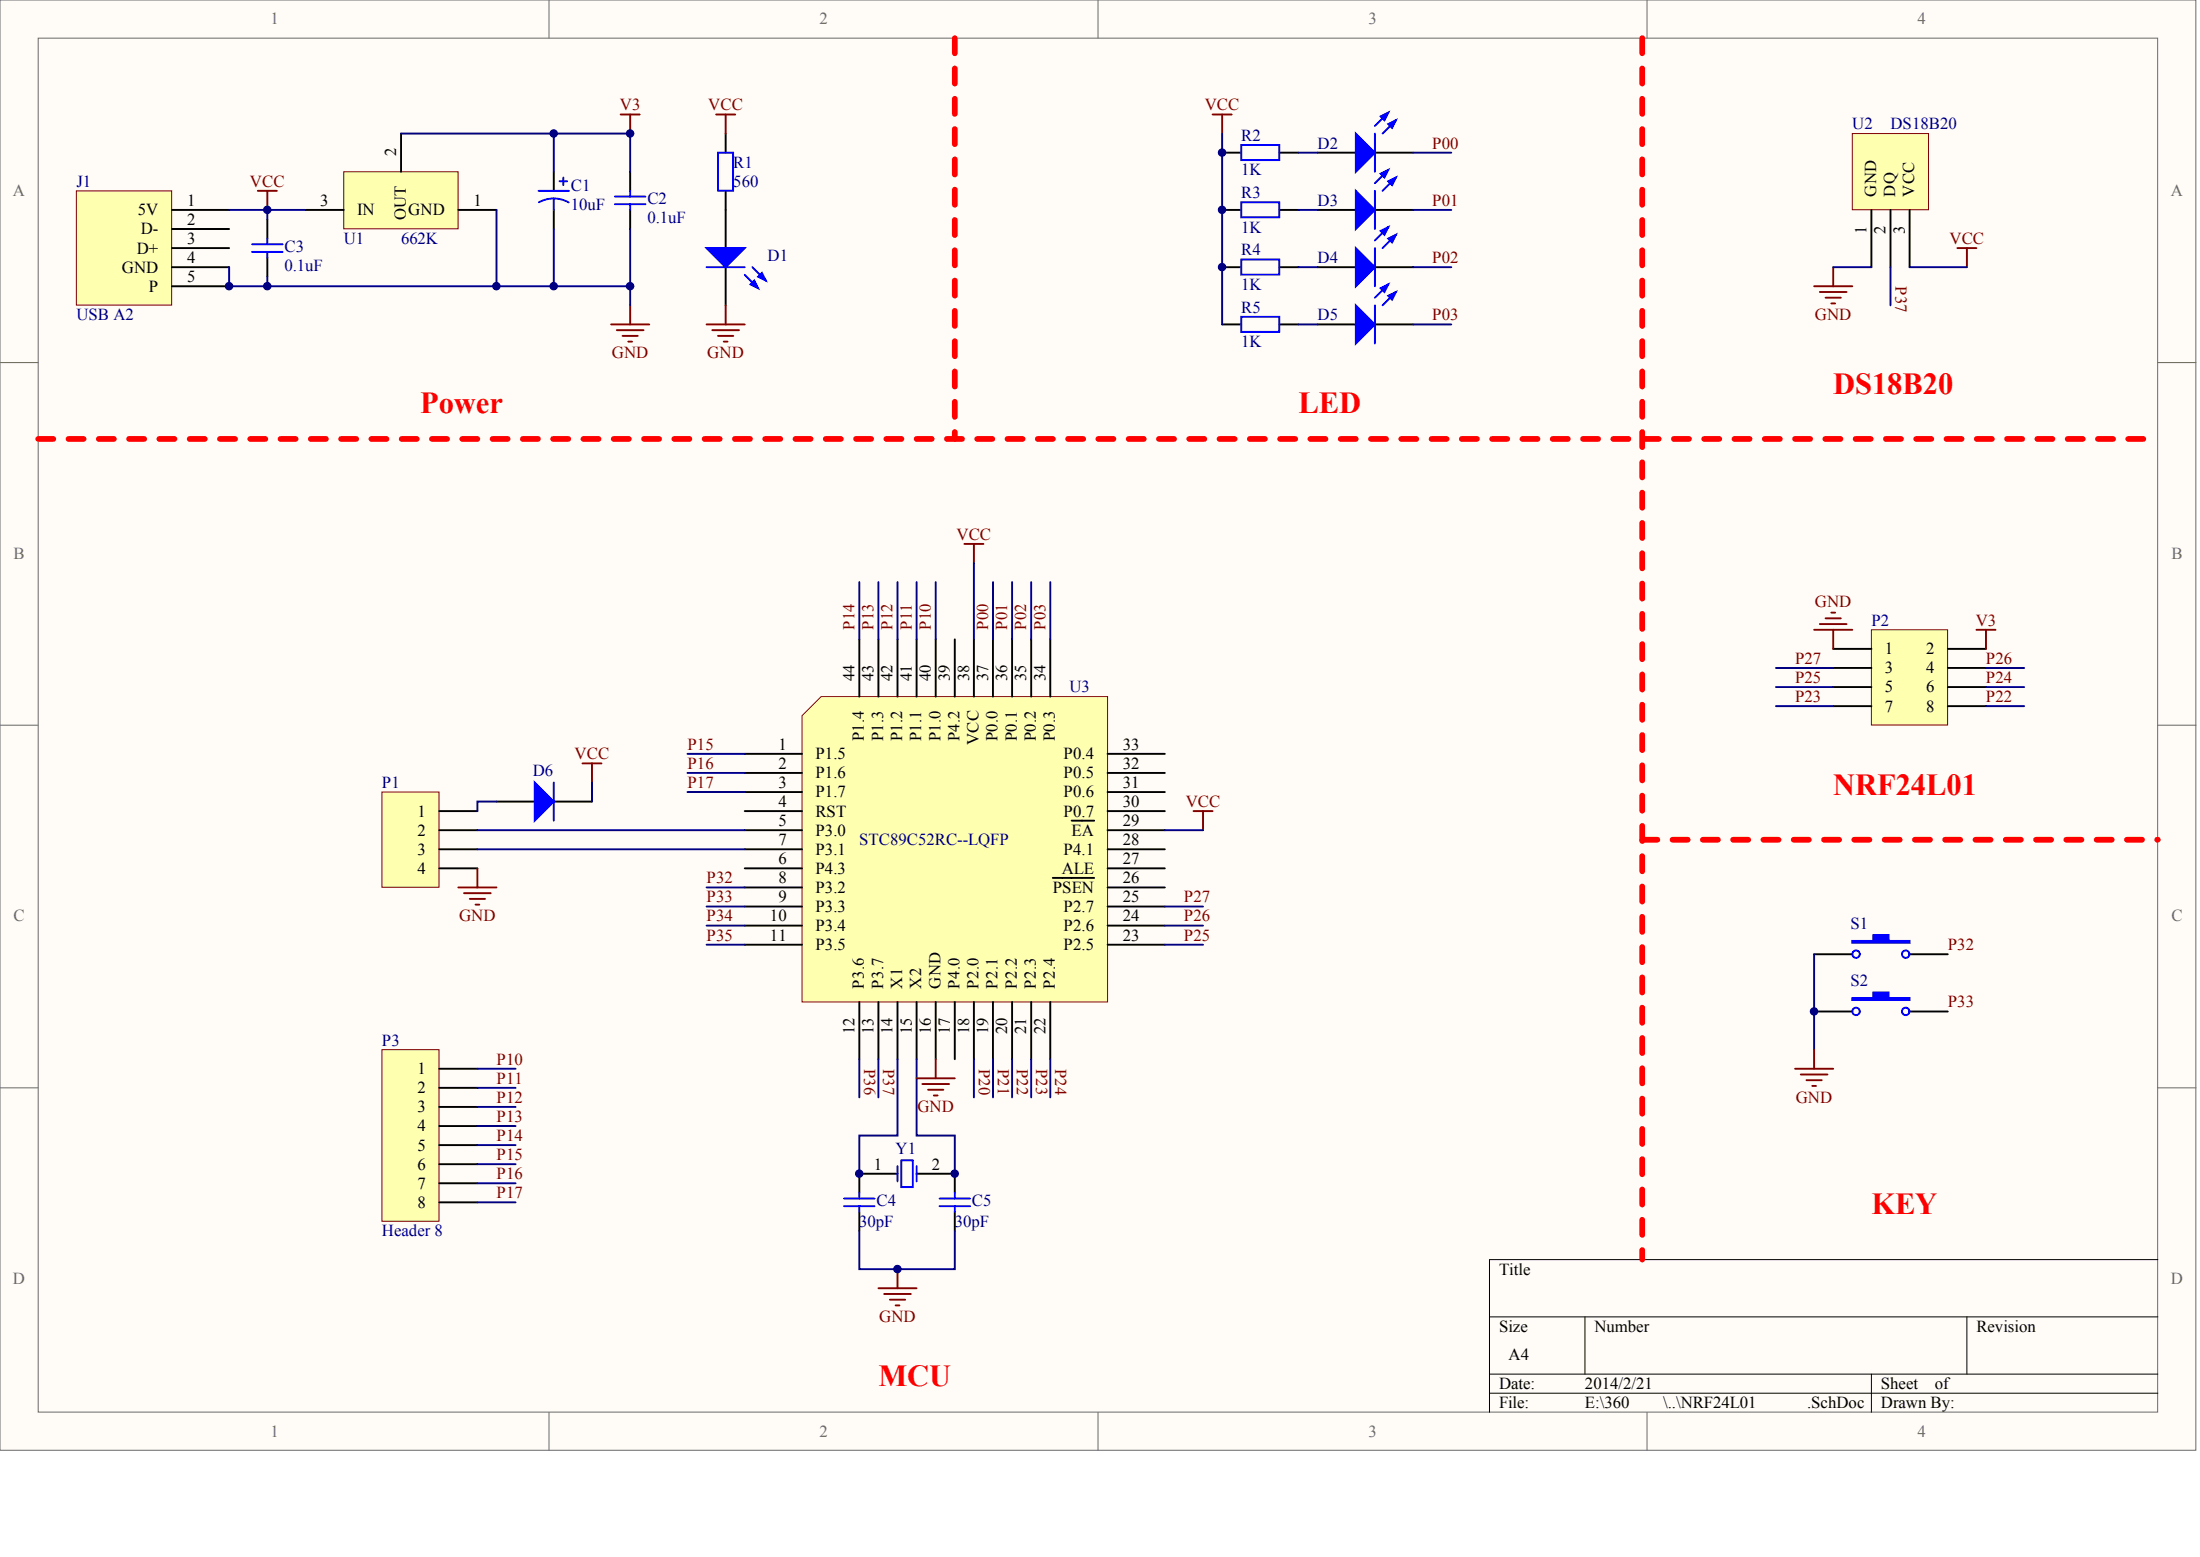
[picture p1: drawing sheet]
<svg xmlns="http://www.w3.org/2000/svg" width="840mm" height="594mm" viewBox="0 0 840 594" stroke-linecap="round" stroke-linejoin="round" font-family="sans-serif">
<g fill="#fffcf8" stroke="#696969" stroke-width=".38">
<path d="M0 0h838v553.4h-838z"/>
<path d="M14.6 14.6h808.8v524.2h-808.8z"/>
</g>
<path d="M209.5 0v14.6M419 0v14.6M628.6 0v14.6M0 138.4h14.6M823.5 138.4h14.6M0 276.7h14.6M823.5 276.7h14.6M0 415.1h14.6M823.5 415.1h14.6M209.5 538.9v14.5M419 538.9v14.5M628.6 538.9v14.5" fill="none" stroke="#696969" stroke-width=".38"/>
<path d="M823.5 480.6h-255.1v58.3M568.4 502.5h255.1M604.9 502.5v21.8M750.6 502.5v21.8M568.4 524.3h255.1M568.4 531.6h255.1M714.2 524.3v14.6" fill="none" stroke="#000" stroke-width=".38"/>
<path d="M306.1 273.1l7.3-7.3h109.3v116.5h-116.6z" fill-rule="evenodd" fill="#ffffb0" stroke="#800000" stroke-width=".38"/>
<g fill="none" stroke="#000" stroke-width=".73">
<path d="M328 243.9v21.9M335.2 243.9v21.9M342.5 243.9v21.9M349.8 243.9v21.9M357.1 243.9v21.9M364.4 243.9v21.9M371.7 243.9v21.9M379 243.9v21.9M386.3 243.9v21.9M393.5 243.9v21.9M400.8 243.9v21.9M284.2 287.6h21.9"/>
<path d="M284.2 294.9h21.9M422.7 287.6h21.9M422.7 294.9h21.9M284.2 302.2h21.9M284.2 309.5h21.9M284.2 316.8h21.9M409 313.1h8.6M422.7 302.2h21.9M422.7 309.5h21.9M422.7 316.8h21.9M284.2 324h21.9M284.2 331.3h21.9"/>
<path d="M284.2 338.6h21.9M401.8 335h15.8M422.7 324h21.9M422.7 331.3h21.9M422.7 338.6h21.9M284.2 345.9h21.9M284.2 353.2h21.9M422.7 345.9h21.9M422.7 353.2h21.9M284.2 360.5h21.9M422.7 360.5h21.9M328 382.3v21.8"/>
<path d="M335.2 382.3v21.8M342.5 382.3v21.8M349.8 382.3v21.8M357.1 382.3v21.8M364.4 382.3v21.8M371.7 382.3v21.8M379 382.3v21.8M386.3 382.3v21.8M393.5 382.3v21.8M400.8 382.3v21.8"/>
</g>
<path d="M455.5 309.5h7.3M459.1 309.5v7.3" fill="none" stroke="#800000" stroke-width=".73"/>
<path d="M444.6 316.8h14.5" fill="none" stroke="#000080" stroke-width=".73"/>
<path d="M145.8 302.2h21.7v36.3h-21.7z" fill="#ffffb0" stroke="#800000" stroke-width=".38"/>
<path d="M276.9 51v7.3M276.9 72.8v21.9M276.9 101.9v14.6M167.6 309.5h14.6M167.6 316.8h14.6M167.6 324h14.6M167.6 331.3h14.6M342.5 447.8h-14.5v7.3M349.8 447.8h14.6v7.3M328 462.4v7.3M364.4 462.4v7.3" fill="none" stroke="#000" stroke-width=".73"/>
<path d="M371.7 214.8v29.1M182.2 316.8h102M182.2 324h102M342.5 404.1v29.2h-14.5v14.5M349.8 404.1v29.2h14.6v14.5M328 469.7v14.5h36.4v-14.5" fill="none" stroke="#000080" stroke-width=".73"/>
<g fill="none" stroke="#800000" stroke-width=".73">
<path d="M273.3 43.7h7.3M276.9 43.7v7.3M276.9 116.5v7.3M269.6 123.8h14.6M271.8 126h10.2M274 128.2h5.9M276.2 130.3h1.5M368 207.5h7.3M371.7 207.5v7.3M222.3 291.3h7.3M225.9 291.3v7.3M174.9 338.6h14.6"/>
<path d="M182.2 331.3v7.3M177.1 340.8h10.2M179.3 343h5.8M181.5 345.2h1.4M349.8 411.4h14.6M352 413.6h10.2M354.2 415.8h5.8M356.4 418h1.4M357.1 404.1v7.3M335.2 491.5h14.6M337.4 493.7h10.2M339.6 495.9h5.8"/>
<path d="M341.8 498.1h1.5M342.5 484.2v7.3"/>
</g>
<g fill="none" stroke="#00f" stroke-width=".73">
<path d="M274 58.3h5.8v14.4h-5.8zM269.6 101.9h14.6M284.2 104.9l5.1 5.1M287.1 101.9l5.1 5.1M322.1 457.3h11.7M328 455.1v2.2M342.5 444.9v5.9M344 442.7h4.4v10.2h-4.4zM349.8 444.9v5.9M358.6 457.3h11.6M364.4 455.1v2.2M322.1 460.2h11.7"/>
<path d="M328 460.2v2.2M358.6 460.2h11.6M364.4 460.2v2.2"/>
</g>
<g fill="#00f" stroke="#00f" stroke-width=".73">
<path d="M269.6 94.7h14.6l-7.3 7.2z"/>
<path d="M286.4 108.5l1.5-1.5 1.4 3z"/>
<path d="M289.3 105.6l1.5-1.5 1.4 2.9z"/>
</g>
<path d="M131.2 65.5h43.6v21.8h-43.6z" fill="#ffffb0" stroke="#800000" stroke-width=".38"/>
<path d="M153 51v14.5M116.6 80.1h14.6M174.9 80.1h14.6" fill="none" stroke="#000" stroke-width=".73"/>
<path d="M29.2 72.8h36.3v43.6h-36.3z" fill="#ffffb0" stroke="#800000" stroke-width=".38"/>
<path d="M65.6 80.1h21.9M65.6 87.4h21.9M65.6 94.7h21.9M65.6 101.9h21.9M65.6 109.2h21.9M189.5 305.8h14.6M211.3 305.8h14.6" fill="none" stroke="#000" stroke-width=".73"/>
<path d="M87.5 80.1h29.1M225.9 298.6v7.2M189.5 305.8h-7.3v3.7" fill="none" stroke="#000080" stroke-width=".73"/>
<path d="M204.1 298.6l7.2 7.2-7.2 7.3z" fill="#00f" stroke="#00f" stroke-width=".73"/>
<path d="M211.3 298.6v14.5" fill="none" stroke="#00f" stroke-width=".73"/>
<path d="M714.2 240.3h29.1v36.3h-29.1z" fill="#ffffb0" stroke="#800000" stroke-width=".38"/>
<g fill="none" stroke="#000" stroke-width=".73">
<path d="M466.4 58.3h7.3M488.3 58.3h7.3M502.9 58.3h14.5M524.7 58.3h14.6M211.3 65.5v7.3M240.5 65.5v7.3M102 83.7v7.3M102 98.3v7.3M211.3 80.1v7.3M240.5 80.1v7.3M466.4 80.1h7.3M488.3 80.1h7.3"/>
<path d="M502.9 80.1h14.5M524.7 80.1h14.6M466.4 101.9h7.3M488.3 101.9h7.3M502.9 101.9h14.5M524.7 101.9h14.6M466.4 123.8h7.3M488.3 123.8h7.3M502.9 123.8h14.5M524.7 123.8h14.6M699.6 247.6h14.6M699.6 254.9h14.6"/>
<path d="M743.4 247.6h14.5M743.4 254.9h14.5M699.6 262.1h14.6M699.6 269.4h14.6M743.4 262.1h14.5M743.4 269.4h14.5M692.3 364.1h14.6M728.8 364.1h14.6M692.3 385.9h14.6M728.8 385.9h14.6"/>
</g>
<g fill="none" stroke="#800000" stroke-width=".73">
<path d="M236.9 43.7h7.2M240.5 43.7v7.3M462.8 43.7h7.3M466.4 43.7v7.3M98.4 72.8h7.3M102 72.8v7.3M240.5 116.5v7.3M233.2 123.8h14.6M235.4 126h10.2M237.6 128.2h5.8M239.8 130.3h1.4M694.5 238.1h10.2"/>
<path d="M696.7 235.9h5.8M698.9 233.7h1.5M692.3 240.3h14.6M699.6 240.3v7.3M754.3 240.3h7.3M757.9 240.3v7.3"/>
</g>
<g fill="none" stroke="#000080" stroke-width=".73">
<path d="M153 51h87.5v14.5M211.3 51v14.5M466.4 51v72.8M495.6 58.3h7.3M539.3 58.3h14.6M102 80.1v3.6M189.5 80.1v29.1M211.3 87.4v21.8M495.6 80.1h7.3M539.3 80.1h14.6M102 105.6v3.6M240.5 109.2v7.3"/>
<path d="M495.6 101.9h7.3M539.3 101.9h14.6M495.6 123.8h7.3M539.3 123.8h14.6M328 222.1v21.8M335.2 222.1v21.8M342.5 222.1v21.8M349.8 222.1v21.8M357.1 222.1v21.8M677.8 254.9h21.8M677.8 262.1h21.8M677.8 269.4h21.8"/>
<path d="M262.4 287.6h21.8M262.4 294.9h21.8M262.4 302.2h21.8M444.6 353.2h14.5M444.6 345.9h14.5M444.6 360.5h14.5M371.7 404.1v14.6M379 404.1v14.6M386.3 404.1v14.6M393.5 404.1v14.6M400.8 404.1v14.6"/>
</g>
<g fill="none" stroke="#00f" stroke-width=".73">
<path d="M473.7 55.3h14.5v5.8h-14.5zM524.7 51v14.5M529.8 43l-5.1 5.1M532.7 45.9l-5.1 5.1M205.5 72.8h11.7M211.3 75.7a11.6 11.6 0 0 1 5.7 1.5M211.3 75.7a11.6 11.6 0 0 0-5.6 1.5M211.3 75.7v4.4M213.5 69.2h2.9M215 67.7v2.9M234.7 75h11.6M234.7 77.9h11.6"/>
<path d="M240.5 72.8v2.2M240.5 77.9v2.2M473.7 77.2h14.5v5.7h-14.5zM524.7 72.8v14.6M529.8 64.8l-5.1 5.1M532.7 67.7l-5.1 5.1M96.2 93.2h11.7M96.2 96.1h11.7M102 91v2.2M102 96.1v2.2M473.7 99h14.5v5.8h-14.5zM524.7 94.7v14.5"/>
<path d="M529.8 86.7l-5.1 5M532.7 89.6l-5.1 5.1M524.7 116.5v14.6M529.8 108.5l-5.1 5.1M532.7 111.4l-5.1 5.1M473.7 120.9h14.5v5.7h-14.5z"/>
<circle cx="708.3" cy="364.1" r="1.42"/>
<circle cx="727.3" cy="364.1" r="1.42"/>
<circle cx="708.3" cy="385.9" r="1.42"/>
<circle cx="727.3" cy="385.9" r="1.42"/>
</g>
<g fill="#00f" stroke="#00f" stroke-width=".73">
<path d="M517.4 51l7.3 7.3-7.3 7.2z"/>
<path d="M529.8 47.3l2.9-1.4-1.4 2.9z"/>
<path d="M526.9 44.4l2.9-1.4-1.4 2.9z"/>
<path d="M517.4 72.8l7.3 7.3-7.3 7.3z"/>
<path d="M529.8 69.2l2.9-1.5-1.4 2.9z"/>
<path d="M526.9 66.3l2.9-1.5-1.4 2.9z"/>
<path d="M517.4 94.7l7.3 7.2-7.3 7.3z"/>
<path d="M529.8 91l2.9-1.4-1.4 2.9z"/>
<path d="M526.9 88.1l2.9-1.4-1.4 2.9z"/>
<path d="M517.4 116.5l7.3 7.3-7.3 7.3z"/>
<path d="M529.8 112.9l2.9-1.5-1.4 2.9z"/>
<path d="M526.9 110l2.9-1.5-1.4 2.9z"/>
<path d="M706.9 359h8v-2.2h5.9v2.2h8v.7h-21.9z" fill-rule="evenodd"/>
<path d="M706.9 380.8h8v-2.1h5.9v2.1h8v.8h-21.9z" fill-rule="evenodd"/>
</g>
<path d="M706.9 51h29.1v29h-29.1z" fill="#ffffb0" stroke="#800000" stroke-width=".38"/>
<path d="M714.2 80.1v21.8M721.5 80.1v21.8M728.8 80.1v21.8" fill="none" stroke="#000" stroke-width=".73"/>
<path d="M747 94.7h7.3M750.6 94.7v7.2M692.3 109.2h14.6M694.5 111.4h10.2M696.7 113.6h5.8M698.9 115.8h1.5M699.6 101.9v7.3M685.1 407.8h14.5M687.2 410h10.2M689.4 412.2h5.9M691.6 414.3h1.5M692.3 400.5v7.3" fill="none" stroke="#800000" stroke-width=".73"/>
<g fill="none" stroke="#000080" stroke-width=".73">
<path d="M240.5 87.4v21.8h-153v-7.3M699.6 101.9h14.6M721.5 101.9v14.6M728.8 101.9h21.8M379 222.1v21.8M386.3 222.1v21.8M393.5 222.1v21.8M400.8 222.1v21.8M757.9 254.9h14.6M757.9 262.1h14.6M757.9 269.4h14.6M269.6 338.6h14.6"/>
<path d="M269.6 345.9h14.6M269.6 353.2h14.6M269.6 360.5h14.6M692.3 364.1v36.4M328 404.1v14.6M335.2 404.1v14.6"/>
</g>
<path d="M364.4 14.6v152.9M626.8 14.6v466M14.6 167.5h808.9M626.8 320.4h196.7" fill="none" stroke="#f00" stroke-width="2.2" stroke-dasharray="5.8 5.8"/>
<path d="M145.8 400.5h21.7v65.5h-21.7z" fill="#ffffb0" stroke="#800000" stroke-width=".38"/>
<path d="M167.6 407.8h14.6M167.6 415.1h14.6M167.6 422.4h14.6M167.6 429.6h14.6M167.6 436.9h14.6M167.6 444.2h14.6M167.6 451.5h14.6M167.6 458.8h14.6" fill="none" stroke="#000" stroke-width=".73"/>
<path d="M182.2 407.8h14.6M182.2 415.1h14.6M182.2 422.4h14.6M182.2 429.6h14.6M182.2 436.9h14.6M182.2 444.2h14.6M182.2 451.5h14.6M182.2 458.8h14.6" fill="none" stroke="#000080" stroke-width=".73"/>
<g fill="#000080" stroke="#000080" stroke-width=".38">
<circle cx="87.4" cy="109.2" r="1.42"/>
<circle cx="102" cy="109.2" r="1.42"/>
<circle cx="102" cy="80.1" r="1.42"/>
<circle cx="189.4" cy="109.2" r="1.42"/>
<circle cx="211.3" cy="109.2" r="1.42"/>
<circle cx="211.3" cy="50.9" r="1.42"/>
<circle cx="240.5" cy="109.2" r="1.42"/>
<circle cx="240.5" cy="50.9" r="1.42"/>
<circle cx="327.9" cy="447.8" r="1.42"/>
<circle cx="342.5" cy="484.2" r="1.42"/>
<circle cx="364.4" cy="447.8" r="1.42"/>
<circle cx="466.4" cy="101.9" r="1.42"/>
<circle cx="466.4" cy="80.1" r="1.42"/>
<circle cx="466.4" cy="58.2" r="1.42"/>
<circle cx="692.3" cy="385.9" r="1.42"/>
</g>
<g font-size="11.7" fill="#f00">
<text x="699.6" y="150.3">DS18B20</text>
<text x="160.3" y="157.5">Power</text>
<text x="495.6" y="157.5">LED</text>
<text x="699.6" y="303.2">NRF24L01</text>
<text x="714.2" y="463.4">KEY</text>
<text x="335.2" y="528.9">MCU</text>
</g>
<g font-size="6.4" fill="#696969">
<text x="103.2" y="9.3">1</text>
<text x="312.7" y="9.3">2</text>
<text x="522.2" y="9.3">3</text>
<text x="731.8" y="9.3">4</text>
<text x="5" y="74.9">A</text>
<text x="828.5" y="74.9">A</text>
<text x="5.2" y="213.2">B</text>
<text x="828.7" y="213.2">B</text>
<text x="5.2" y="351.6">C</text>
<text x="828.7" y="351.6">C</text>
<text x="5" y="490">D</text>
<text x="828.5" y="490">D</text>
<text x="103.2" y="548.2">1</text>
<text x="312.7" y="548.2">2</text>
<text x="522.2" y="548.2">3</text>
<text x="731.8" y="548.2">4</text>
</g>
<g font-size="6.4" fill="#800000">
<text x="236.6" y="42.1">V3</text>
<text x="270.3" y="42.1">VCC</text>
<text x="459.8" y="42.1">VCC</text>
<text x="546.6" y="56.7">P00</text>
<text x="95.4" y="71.2">VCC</text>
<text x="546.6" y="78.5">P01</text>
<text x="744" y="93.1">VCC</text>
<text x="546.6" y="100.4">P02</text>
<text x="546.6" y="122.2">P03</text>
<text x="692.6" y="122.2">GND</text>
<text x="233.5" y="136.8">GND</text>
<text x="269.9" y="136.8">GND</text>
<text x="365" y="206">VCC</text>
<text x="692.6" y="231.4">GND</text>
<text x="754" y="238.7">V3</text>
<text x="685.1" y="253.3">P27</text>
<text x="757.9" y="253.3">P26</text>
<text x="685.1" y="260.6">P25</text>
<text x="757.9" y="260.6">P24</text>
<text x="685.1" y="267.9">P23</text>
<text x="757.9" y="267.9">P22</text>
<text x="262.4" y="286.1">P15</text>
<text x="219.3" y="289.7">VCC</text>
<text x="262.4" y="293.3">P16</text>
<text x="262.4" y="300.6">P17</text>
<text x="452.5" y="307.9">VCC</text>
<text x="269.6" y="337">P32</text>
<text x="269.6" y="344.3">P33</text>
<text x="451.8" y="344.3">P27</text>
<text x="175.2" y="351.6">GND</text>
<text x="269.6" y="351.6">P34</text>
<text x="451.8" y="351.6">P26</text>
<text x="269.6" y="358.9">P35</text>
<text x="451.8" y="358.9">P25</text>
<text x="743.4" y="362.5">P32</text>
<text x="743.4" y="384.4">P33</text>
<text x="189.5" y="406.2">P10</text>
<text x="189.5" y="413.5">P11</text>
<text x="189.5" y="420.8">P12</text>
<text x="350.1" y="424.4">GND</text>
<text x="685.3" y="420.8">GND</text>
<text x="189.5" y="428.1">P13</text>
<text x="189.5" y="435.3">P14</text>
<text x="189.5" y="442.6">P15</text>
<text x="189.5" y="449.9">P16</text>
<text x="189.5" y="457.2">P17</text>
<text x="335.5" y="504.5">GND</text>
</g>
<g font-size="6.4" fill="#000080">
<text x="473.7" y="53.8">R2</text>
<text x="706.9" y="49.4">U2</text>
<text x="721.5" y="49.4">DS18B20</text>
<text x="502.9" y="56.7">D2</text>
<text x="279.9" y="64">R1</text>
<text x="29.2" y="71.2">J1</text>
<text x="279.9" y="71.2">560</text>
<text x="473.7" y="66.9">1K</text>
<text x="217.9" y="72.7">C1</text>
<text x="247.1" y="77.8">C2</text>
<text x="473.7" y="75.6">R3</text>
<text x="217.9" y="80">10uF</text>
<text x="502.9" y="78.5">D3</text>
<text x="247.1" y="85.1">0.1uF</text>
<text x="473.7" y="88.7">1K</text>
<text x="131.2" y="93.1">U1</text>
<text x="153" y="93.1">662K</text>
<text x="108.6" y="96">C3</text>
<text x="293" y="99.6">D1</text>
<text x="473.7" y="97.5">R4</text>
<text x="502.9" y="100.4">D4</text>
<text x="108.6" y="103.3">0.1uF</text>
<text x="473.7" y="110.6">1K</text>
<text x="473.7" y="119.3">R5</text>
<text x="29.2" y="122.2">USB A2</text>
<text x="502.9" y="122.2">D5</text>
<text x="473.7" y="132.4">1K</text>
<text x="714.2" y="238.7">P2</text>
<text x="408.1" y="264.2">U3</text>
<text x="203.3" y="296.3">D6</text>
<text x="145.8" y="300.6">P1</text>
<text x="328" y="322.5">STC89C52RC--LQFP</text>
<text x="706.2" y="354.5">S1</text>
<text x="706.2" y="376.4">S2</text>
<text x="145.8" y="398.9">P3</text>
<text x="341.8" y="440.4">Y1</text>
<text x="334.5" y="460.1">C4</text>
<text x="370.9" y="460.1">C5</text>
<text x="145.8" y="471.8">Header 8</text>
<text x="328" y="468.1">30pF</text>
<text x="364.4" y="468.1">30pF</text>
</g>
<g font-size="6.4">
<text x="52.6" y="82.2">5V</text>
<text x="71.4" y="78.5">1</text>
<text x="122.1" y="78.5">3</text>
<text x="136.3" y="82.2">IN</text>
<text x="155.8" y="82.2">GND</text>
<text x="180.7" y="78.5">1</text>
<text x="53.8" y="89.4">D-</text>
<text x="71.4" y="85.8">2</text>
<text x="71.4" y="93.1">3</text>
<text x="52.2" y="96.7">D+</text>
<text x="71.4" y="100.4">4</text>
<text x="46.5" y="104">GND</text>
<text x="71.4" y="107.7">5</text>
<text x="56.8" y="111.3">P</text>
<text x="719.3" y="249.7">1</text>
<text x="735" y="249.7">2</text>
<text x="719.3" y="256.9">3</text>
<text x="735" y="256.9">4</text>
<text x="719.3" y="264.2">5</text>
<text x="735" y="264.2">6</text>
<text x="719.3" y="271.5">7</text>
<text x="735" y="271.5">8</text>
<text x="297.1" y="286.1">1</text>
<text x="428.5" y="286.1">33</text>
<text x="297.1" y="293.3">2</text>
<text x="311.2" y="289.7">P1.5</text>
<text x="405.9" y="289.7">P0.4</text>
<text x="428.5" y="293.3">32</text>
<text x="311.2" y="297">P1.6</text>
<text x="405.9" y="297">P0.5</text>
<text x="297.1" y="300.6">3</text>
<text x="311.2" y="304.3">P1.7</text>
<text x="405.9" y="304.3">P0.6</text>
<text x="428.5" y="300.6">31</text>
<text x="159.3" y="311.5">1</text>
<text x="297.1" y="307.9">4</text>
<text x="311.2" y="311.5">RST</text>
<text x="405.9" y="311.5">P0.7</text>
<text x="428.5" y="307.9">30</text>
<text x="297.1" y="315.2">5</text>
<text x="428.5" y="315.2">29</text>
<text x="159.3" y="318.8">2</text>
<text x="297.1" y="322.5">7</text>
<text x="311.2" y="318.8">P3.0</text>
<text x="409" y="318.8">EA</text>
<text x="428.5" y="322.5">28</text>
<text x="159.3" y="326.1">3</text>
<text x="297.1" y="329.8">6</text>
<text x="311.2" y="326.1">P3.1</text>
<text x="405.9" y="326.1">P4.1</text>
<text x="428.5" y="329.8">27</text>
<text x="159.3" y="333.4">4</text>
<text x="311.2" y="333.4">P4.3</text>
<text x="405.2" y="333.4">ALE</text>
<text x="297.1" y="337">8</text>
<text x="311.2" y="340.7">P3.2</text>
<text x="401.8" y="340.7">PSEN</text>
<text x="428.5" y="337">26</text>
<text x="297.1" y="344.3">9</text>
<text x="311.2" y="348">P3.3</text>
<text x="405.9" y="348">P2.7</text>
<text x="428.5" y="344.3">25</text>
<text x="293.8" y="351.6">10</text>
<text x="428.5" y="351.6">24</text>
<text x="293.8" y="358.9">11</text>
<text x="311.2" y="355.2">P3.4</text>
<text x="405.9" y="355.2">P2.6</text>
<text x="428.5" y="358.9">23</text>
<text x="311.2" y="362.5">P3.5</text>
<text x="405.9" y="362.5">P2.5</text>
<text x="159.3" y="409.9">1</text>
<text x="159.3" y="417.1">2</text>
<text x="159.3" y="424.4">3</text>
<text x="159.3" y="431.7">4</text>
<text x="159.3" y="439">5</text>
<text x="159.3" y="446.3">6</text>
<text x="333.5" y="446.3">1</text>
<text x="355.6" y="446.3">2</text>
<text x="159.3" y="453.5">7</text>
<text x="159.3" y="460.8">8</text>
<text x="572.1" y="486.3">Title</text>
<text x="572.1" y="508.2">Size</text>
<text x="608.5" y="508.2">Number</text>
<text x="754.3" y="508.2">Revision</text>
<text x="575.7" y="519.1">A4</text>
<text x="572.1" y="530">Date:</text>
<text x="604.9" y="530">2014/2/21</text>
<text x="717.8" y="530">Sheet</text>
<text x="738.4" y="530">of</text>
<text x="572.1" y="537.3">File:</text>
<text x="604.9" y="537.3">E:\360</text>
<text x="634.7" y="537.3">\..\NRF24L01</text>
<text x="689.7" y="537.3">.SchDoc</text>
<text x="717.8" y="537.3">Drawn By:</text>
</g>
<g font-size="6.3">
<text x="151.2" y="59.7" transform="rotate(-90 151.2 59.7)">2</text>
<text x="716" y="75" transform="rotate(-90 716 75)">GND</text>
<text x="723.3" y="75" transform="rotate(-90 723.3 75)">DQ</text>
<text x="730.6" y="75" transform="rotate(-90 730.6 75)">VCC</text>
<text x="154.8" y="84.1" transform="rotate(-90 154.8 84.1)">OUT</text>
<text x="712.3" y="89.2" transform="rotate(-90 712.3 89.2)">1</text>
<text x="719.6" y="89.2" transform="rotate(-90 719.6 89.2)">2</text>
<text x="726.9" y="89.2" transform="rotate(-90 726.9 89.2)">3</text>
<text x="326.1" y="260" transform="rotate(-90 326.1 260)">44</text>
<text x="333.4" y="260" transform="rotate(-90 333.4 260)">43</text>
<text x="340.7" y="260" transform="rotate(-90 340.7 260)">42</text>
<text x="348" y="260" transform="rotate(-90 348 260)">41</text>
<text x="355.2" y="260" transform="rotate(-90 355.2 260)">40</text>
<text x="362.5" y="260" transform="rotate(-90 362.5 260)">39</text>
<text x="369.8" y="260" transform="rotate(-90 369.8 260)">38</text>
<text x="377.1" y="260" transform="rotate(-90 377.1 260)">37</text>
<text x="384.4" y="260" transform="rotate(-90 384.4 260)">36</text>
<text x="391.7" y="260" transform="rotate(-90 391.7 260)">35</text>
<text x="399" y="260" transform="rotate(-90 399 260)">34</text>
<text x="329.7" y="282.8" transform="rotate(-90 329.7 282.8)">P1.4</text>
<text x="337" y="282.8" transform="rotate(-90 337 282.8)">P1.3</text>
<text x="344.3" y="282.8" transform="rotate(-90 344.3 282.8)">P1.2</text>
<text x="351.6" y="282.8" transform="rotate(-90 351.6 282.8)">P1.1</text>
<text x="358.9" y="282.8" transform="rotate(-90 358.9 282.8)">P1.0</text>
<text x="366.2" y="282.8" transform="rotate(-90 366.2 282.8)">P4.2</text>
<text x="373.5" y="284.4" transform="rotate(-90 373.5 284.4)">VCC</text>
<text x="380.7" y="282.8" transform="rotate(-90 380.7 282.8)">P0.0</text>
<text x="388" y="282.8" transform="rotate(-90 388 282.8)">P0.1</text>
<text x="395.3" y="282.8" transform="rotate(-90 395.3 282.8)">P0.2</text>
<text x="402.6" y="282.8" transform="rotate(-90 402.6 282.8)">P0.3</text>
<text x="329.7" y="377.2" transform="rotate(-90 329.7 377.2)">P3.6</text>
<text x="337" y="377.2" transform="rotate(-90 337 377.2)">P3.7</text>
<text x="344.3" y="377.2" transform="rotate(-90 344.3 377.2)">X1</text>
<text x="351.6" y="377.2" transform="rotate(-90 351.6 377.2)">X2</text>
<text x="358.9" y="377.2" transform="rotate(-90 358.9 377.2)">GND</text>
<text x="366.2" y="377.2" transform="rotate(-90 366.2 377.2)">P4.0</text>
<text x="373.5" y="377.2" transform="rotate(-90 373.5 377.2)">P2.0</text>
<text x="380.7" y="377.2" transform="rotate(-90 380.7 377.2)">P2.1</text>
<text x="388" y="377.2" transform="rotate(-90 388 377.2)">P2.2</text>
<text x="395.3" y="377.2" transform="rotate(-90 395.3 377.2)">P2.3</text>
<text x="402.6" y="377.2" transform="rotate(-90 402.6 377.2)">P2.4</text>
<text x="326.1" y="394.7" transform="rotate(-90 326.1 394.7)">12</text>
<text x="333.4" y="394.7" transform="rotate(-90 333.4 394.7)">13</text>
<text x="340.7" y="394.7" transform="rotate(-90 340.7 394.7)">14</text>
<text x="348" y="394.7" transform="rotate(-90 348 394.7)">15</text>
<text x="355.2" y="394.7" transform="rotate(-90 355.2 394.7)">16</text>
<text x="362.5" y="394.7" transform="rotate(-90 362.5 394.7)">17</text>
<text x="369.8" y="394.7" transform="rotate(-90 369.8 394.7)">18</text>
<text x="377.1" y="394.7" transform="rotate(-90 377.1 394.7)">19</text>
<text x="384.4" y="394.7" transform="rotate(-90 384.4 394.7)">20</text>
<text x="391.7" y="394.7" transform="rotate(-90 391.7 394.7)">21</text>
<text x="399" y="394.7" transform="rotate(-90 399 394.7)">22</text>
</g>
<g font-size="6.3" fill="#800000">
<text x="723.4" y="109.2" transform="rotate(90 723.4 109.2)">P37</text>
<text x="326.1" y="240.3" transform="rotate(-90 326.1 240.3)">P14</text>
<text x="333.4" y="240.3" transform="rotate(-90 333.4 240.3)">P13</text>
<text x="340.7" y="240.3" transform="rotate(-90 340.7 240.3)">P12</text>
<text x="348" y="240.3" transform="rotate(-90 348 240.3)">P11</text>
<text x="355.2" y="240.3" transform="rotate(-90 355.2 240.3)">P10</text>
<text x="377.1" y="240.3" transform="rotate(-90 377.1 240.3)">P00</text>
<text x="384.4" y="240.3" transform="rotate(-90 384.4 240.3)">P01</text>
<text x="391.7" y="240.3" transform="rotate(-90 391.7 240.3)">P02</text>
<text x="399" y="240.3" transform="rotate(-90 399 240.3)">P03</text>
<text x="329.8" y="407.8" transform="rotate(90 329.8 407.8)">P36</text>
<text x="337.1" y="407.8" transform="rotate(90 337.1 407.8)">P37</text>
<text x="373.5" y="407.8" transform="rotate(90 373.5 407.8)">P20</text>
<text x="380.8" y="407.8" transform="rotate(90 380.8 407.8)">P21</text>
<text x="388.1" y="407.8" transform="rotate(90 388.1 407.8)">P22</text>
<text x="395.4" y="407.8" transform="rotate(90 395.4 407.8)">P23</text>
<text x="402.7" y="407.8" transform="rotate(90 402.7 407.8)">P24</text>
</g>
</svg>
